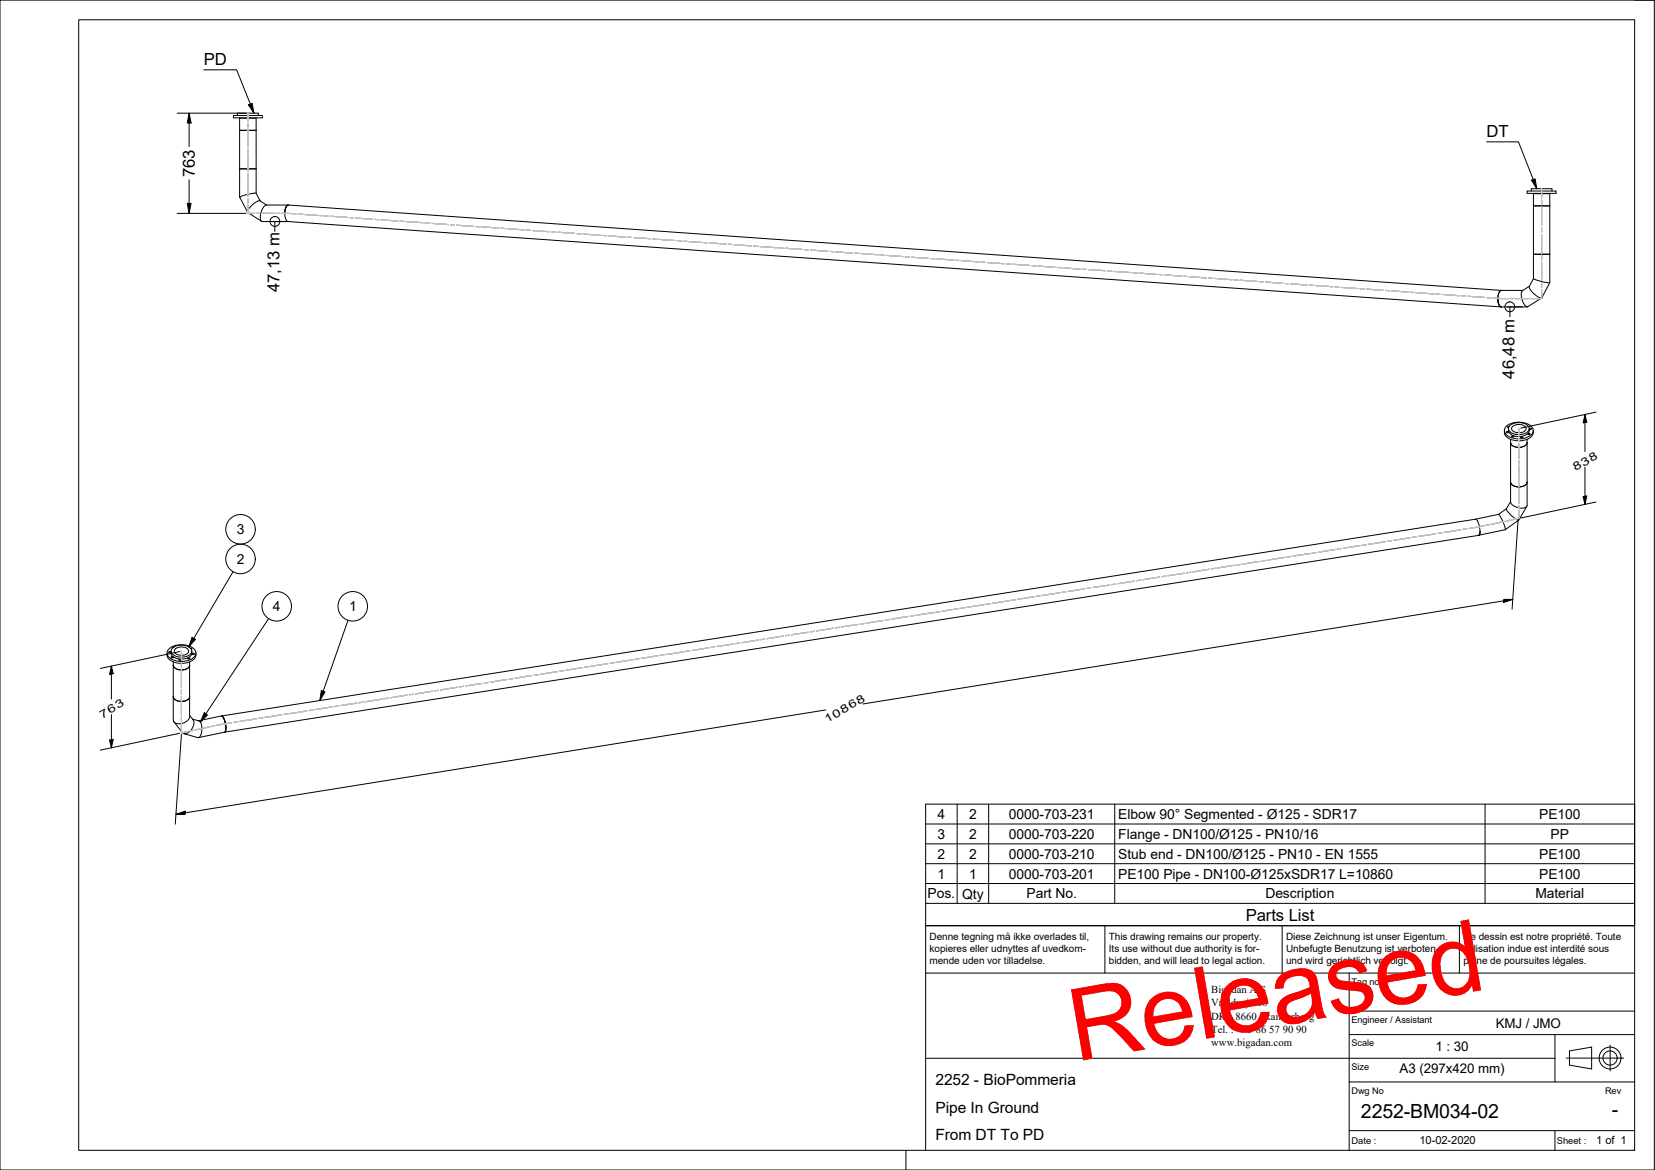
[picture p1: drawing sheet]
<svg xmlns="http://www.w3.org/2000/svg" width="420mm" height="297mm" viewBox="0 0 420 297" stroke-linecap="round" stroke-linejoin="round" font-family="sans-serif">
<!-- layer: 3D Sketch Geometry -->
<g fill="none" stroke="#c0c0c0" stroke-width=".25">
<path d="M62.9 28.7v2.1M62.9 31.4v1.1M62.9 33v4.2M62.9 37.7v1.1M62.9 39.3v4.2M62.9 44.1v1.1M62.9 45.7v4.2M62.9 50.4v1.1M62.9 52v2.2h1.7M65.1 54.2h.8M66.3 54.2h3.5M70.2 54.2h.8"/>
<path d="M71.5 54.2l3.8 .1M75.8 54.3l1.1 .1M77.4 54.5l4.3 .3M82.3 54.8h1M83.9 54.9l4.2 .3M88.7 55.2l1 .1M90.3 55.4l4.3 .3M95.1 55.7l1 .1M96.7 55.8l4.3 .3M101.5 56.2h1.1M103.1 56.2l4.3 .3M107.9 56.6l1.1 .1"/>
<path d="M109.5 56.7l4.3 .3M114.3 57.1h1.1M116 57.2l4.2 .3M120.7 57.5l1.1 .1M122.3 57.6l4.3 .3M127.2 57.9l1 .1M128.8 58.1l4.3 .3M133.6 58.4l1.1 .1M135.2 58.5l4.2 .3M140 58.9h1.1M141.6 59l4.3 .3M146.4 59.3l1.1 .1"/>
<path d="M148 59.4l4.3 .3M152.8 59.8h1.1M154.4 59.9l4.3 .3M391.4 47.9v2.3M391.4 50.8v1.2M391.4 52.6v4.6M391.4 57.8v1.2M391.4 59.5v4.7M159.3 60.2l1 .1M160.9 60.3l4.2 .3M165.7 60.6l1.1 .1M167.3 60.8l4.2 .3"/>
<path d="M172.1 61.1l1 .1M173.7 61.2l4.3 .3M178.5 61.6h1.1M180.1 61.7l4.3 .3M184.9 62l1.1 .1M186.5 62.1l4.3 .3M191.3 62.5l1.1 .1M193 62.6l4.2 .3M197.7 62.9l1.1 .1M199.3 63l4.3 .3M204.2 63.4h1M205.8 63.5l4.3 .3"/>
<path d="M210.6 63.8l1.1 .1M212.2 64l4.3 .2M217 64.3h1.1M218.6 64.4l4.3 .3M223.4 64.7l1.1 .1M225 64.8l4.3 .3M229.8 65.2l1.1 .1M231.4 65.3l4.3 .3M236.3 65.6l1 .1M237.9 65.7l4.2 .3M242.7 66.1l1 .1M244.3 66.2l4.2 .3"/>
<path d="M249.1 66.5l1 .1M250.7 66.7l4.3 .3M255.5 67h1.1M257.1 67.1l4.3 .3M261.9 67.4l1.1 .1M263.5 67.5l4.3 .3M268.3 67.9l1.1 .1M269.9 68l4.3 .3M274.7 68.4h1.1M276.4 68.4l4.2 .3M281.2 68.8l1 .1M282.7 68.9l4.4 .3"/>
<path d="M287.6 69.2l1 .1M289.2 69.3l4.3 .4M294 69.7l1.1 .1M295.6 69.8l4.3 .3M300.4 70.1l1.1 .1M302 70.3l4.3 .3M306.8 70.6l1.1 .1M308.4 70.7l4.3 .3M313.2 71l1.1 .1M314.8 71.1l4.3 .3M319.7 71.5l1 .1M321.3 71.6l4.2 .3"/>
<path d="M326.1 72h1.1M327.7 72l4.2 .4M332.5 72.4l1 .1M334.1 72.5l4.3 .3M338.9 72.8l1.1 .1M340.5 73l4.3 .3M345.3 73.3l1.1 .1M346.9 73.4l4.3 .3M351.7 73.7l1.1 .1M353.4 73.9l4.2 .3M358.1 74.2l1.1 .1M359.7 74.3l4.3 .3"/>
<path d="M364.6 74.7h1M366.2 74.7l4.3 .4M371 75.1l1.1 .1M372.6 75.2l4.3 .3M377.4 75.6h1.1M379 75.7l3.9 .1M383.3 75.8h.8M384.6 75.8h3.4M388.4 75.8h.9M391.4 73.5v2.3h-1.7M391.4 64.8v1.1M391.4 66.5v4.6"/>
<path d="M391.4 71.7v1.2M385.6 108.8v1.9M385.6 111.2v.9M385.6 112.6v3.8M385.6 116.9v.9M385.6 118.3v3.8M338.9 139.5l-4.2 .7M340.5 139.3l-1 .1M345.3 138.5l-4.3 .7M346.9 138.3l-1.1 .1M351.7 137.5l-4.3 .7M353.3 137.3l-1.1 .1"/>
<path d="M358.1 136.5l-4.3 .7M359.6 136.3l-1 .1M364.4 135.5l-4.2 .7M366 135.3l-1 .2M370.8 134.5l-4.3 .7M372.4 134.3l-1.1 .1M376.8 133.5l-3.9 .7M378.1 133.2l-.9 .2M382.1 132.4l-3.6 .7M383.4 132.1l-.9 .2M385.6 129.7v1.9l-1.8 .4M385.6 122.6v1"/>
<path d="M385.6 124v3.8M385.6 128.3v.9M211.6 159.5l-4.3 .7M213.2 159.2l-1.1 .2M217.9 158.5l-4.2 .7M219.5 158.3l-1 .1M224.3 157.5l-4.2 .7M225.9 157.3l-1.1 .1M230.7 156.5l-4.3 .7M232.3 156.2l-1.1 .2M237.1 155.5l-4.3 .7M238.6 155.3l-1 .1"/>
<path d="M243.4 154.5l-4.2 .7M245 154.2l-1 .2M249.8 153.5l-4.3 .7M251.4 153.3l-1.1 .1M256.2 152.5l-4.3 .7M257.8 152.3l-1.1 .1M262.5 151.5l-4.2 .7M264.1 151.2l-1 .2M268.9 150.5l-4.3 .7M270.5 150.3l-1.1 .1M275.3 149.5l-4.3 .7M276.9 149.3l-1.1 .1"/>
<path d="M281.6 148.5l-4.2 .7M283.2 148.3l-1 .1M288 147.5l-4.2 .7M289.6 147.3l-1.1 .1M294.3 146.5l-4.2 .7M296 146.2l-1.1 .2M300.7 145.5l-4.2 .7M302.3 145.3l-1.1 .1M307.1 144.5l-4.2 .7M308.7 144.3l-1.1 .1M313.5 143.5l-4.3 .7M315 143.3l-1 .2"/>
<path d="M319.8 142.5l-4.2 .7M321.4 142.3l-1 .1M326.2 141.5l-4.3 .7M327.8 141.3l-1.1 .1M332.6 140.5l-4.3 .7M334.2 140.3l-1.1 .1M46.1 165.3v2.3M46.1 168.2v1.2M46.1 169.9v4.6M46.1 175.1v1.2M46.1 176.9v4.6M84.2 179.5l-4.2 .7"/>
<path d="M85.8 179.2l-1 .2M90.6 178.5l-4.2 .6M92.2 178.3l-1.1 .1M97 177.5l-4.3 .7M98.6 177.2l-1.1 .2M103.3 176.5l-4.2 .7M104.9 176.3l-1 .1M109.7 175.5l-4.2 .7M111.3 175.2l-1.1 .2M116.1 174.5l-4.3 .7M117.6 174.2l-1 .2M122.4 173.5l-4.2 .6"/>
<path d="M124 173.3l-1 .1M128.8 172.5l-4.3 .7M130.4 172.2l-1.1 .2M135.2 171.5l-4.3 .7M136.8 171.3l-1.1 .1M141.5 170.5l-4.2 .7M143.1 170.3l-1 .1M147.9 169.5l-4.2 .7M149.5 169.2l-1.1 .2M154.3 168.5l-4.3 .6M155.9 168.3l-1.1 .1M160.7 167.5l-4.3 .7"/>
<path d="M162.2 167.2l-1 .2M167 166.5l-4.2 .7M168.6 166.2l-1 .2M173.4 165.5l-4.3 .7M175 165.3l-1.1 .1M179.7 164.5l-4.2 .7M181.4 164.2l-1.1 .2M186.1 163.5l-4.2 .7M187.7 163.3l-1.1 .1M192.5 162.5l-4.2 .7M194.1 162.2l-1.1 .2M198.8 161.5l-4.2 .7"/>
<path d="M200.4 161.2l-1 .2M205.2 160.5l-4.2 .6M206.8 160.3l-1.1 .1M46.1 182v1.2M46.1 183.8v2.3l1.7-.4M49.1 185.4l-.8 .2M53.1 184.6l-3.5 .7M54.4 184.3l-.8 .2M58.8 183.5l-3.9 .7M60.4 183.2l-1.1 .2M65.2 182.5l-4.3 .7M66.7 182.2l-1 .2"/>
<path d="M71.5 181.5l-4.2 .6M73.1 181.3l-1.1 .1M77.9 180.5l-4.3 .7M79.5 180.2l-1.1 .2"/>
</g>
<!-- layer: Visible -->
<g fill="none" stroke="#000" stroke-width=".25">
<path d="M59.3 29.3h7.3v.6h-7.3zM60.3 29.3v-.6h5.3v.6M60.8 33.1h4.2M60.8 29.9v20.2M60.8 30h4.2M65 29.9v3.2M65 33.1v16M60.8 42.9h4.2M65 49.1l-2 .2-2.2 .8 2.1 3.8M65 49.1l1 1.9M67.7 52.1l-1.7-1.1h-.3l-1.3 .7-.8 .8a1.38 1.38 0 0 0-.7 1.5l3.5 2.2M73.2 52.1l308 21.6a1.75 1.75 0 0 0-.9 2.1"/>
<path d="M73.2 52.1a2.82 2.82 0 0 0-.8 3.1l.3 .7 .4 .3 307.9 21.7M73.2 52.1a2.08 2.08 0 0 0-.9 2.1 2.02 2.02 0 0 1 .9-2.1M73.2 52.1h-5.6a3.4 3.4 0 0 0-1.2 4.1h6.7M387.7 48.5h7.4v.6h-7.4zM388.7 48.5v-.6h5.3v.6M389.3 52.3h4.1M389.3 49.1v21.6M389.3 49.2h4.1M393.4 52.3v19.4M393.5 49.1l-.1 3.2M380.3 75.8a1.98 1.98 0 0 0 .8 2.1M381.1 77.9h6.6"/>
<path d="M386.6 73.7h-5.5a2.6 2.6 0 0 0-.8 2.9l.3 .9 .5 .4a2.08 2.08 0 0 1-.8-2.1M388.3 72.7l-1.8 1.1a3.5 3.5 0 0 0 .7 3.8l.7 .3 3.5-2.3M389.3 70.7l2.6 .9 1.5 .1M389.3 70.7l-1.1 2.3 .7 1 .8 .8a1.67 1.67 0 0 0 1.8 .8l1.9-3.9M389.3 64.5h4.1M381.9 109.3v.5a2.88 2.88 0 0 0 3.2 2.1 3.6 3.6 0 0 0 4.2-2v-.6M382.4 109.7a.26 .26 0 0 1 .3-.2 .26 .26 0 0 1 .2 .4h-.4zM382.5 108.2a5.1 5.1 0 0 1 6.4 .2 1.58 1.58 0 0 1-1 2.5 5.1 5.1 0 0 1-5.8-.9l-.2-.9zM382.9 108.8v.5a2.58 2.58 0 0 0 3.3 1.5 2.09 2.09 0 0 0 2-1.5v-.5a.25 .25 0 0 1 .4-.2 .25 .25 0 0 1 0 .4h-.4M383.2 108.3l-.5 .1 .3 .2M383.3 108a3.5 3.5 0 0 1 4.9 .5 1.62 1.62 0 0 1-1.9 1.8 2.75 2.75 0 0 1-3.4-1.4zM383.5 112.4a2.33 2.33 0 0 0 3 1l.8-.3 .4-.7"/>
<path d="M383.5 111.5v16a3.1 3.1 0 0 0 4.1 1.1l.1-17.1M383.8 110.7a.26 .26 0 0 1 .3-.1 .26 .26 0 0 1 .1 .3h-.4zM384 108.3a2.38 2.38 0 0 1 3.4 .4 1.82 1.82 0 0 1-2.6 1.1 .92 .92 0 0 1-.9-.5 .92 .92 0 0 1 .1-1zM386 110.9a.26 .26 0 0 1 .4-.1 .26 .26 0 0 1 .1 .3l-.3 .1zM374.6 131.8a4.3 4.3 0 0 1 1.2 3.2M374.6 131.8l-318.4 50M375.5 135.9h-.1M375.8 135l-.3 .9M375.8 135l-.2 .8-.2 .1-318.3 50M380.4 130.6l.9 1.3 .8 2v.6M380.4 130.6l-5.8 1.2M382.1 134.5l-6.6 1.4"/>
<path d="M382.4 129.1l-2 1.5M383.5 122.4a2.33 2.33 0 0 0 3 1.1l.8-.4 .4-.7M383.5 127.3l-1.1 1.8M385.6 132l-3.5 2.5M387.6 128.6l-2 3.4a4.9 4.9 0 0 1-2.9-2.3l-.3-.6M42.4 165.8v.5a3 3 0 0 0 3.4 2.1 3.4 3.4 0 0 0 3.9-2.1v-.5M42.8 164.8a5 5 0 0 1 6.8 .4 1.79 1.79 0 0 1-1.6 2.4 4.9 4.9 0 0 1-5.5-1.2l-.1-.9zM43.4 165.3v.5a2.49 2.49 0 0 0 3.1 1.5 2.01 2.01 0 0 0 2.2-1.5v-.5M43.5 166.7a.29 .29 0 0 1 .4-.1 .29 .29 0 0 1 0 .5 .29 .29 0 0 1-.4-.1zM43.8 164.5a3.5 3.5 0 0 1 4.8 .5 1.75 1.75 0 0 1-2 1.8 2.64 2.64 0 0 1-3.2-1.5zM44 176.9a2.34 2.34 0 0 0 3.3 .9l.7-.5 .1-.4M44 168.9a2.5 2.5 0 0 0 3.7 .8l.4-.8"/>
<path d="M44 168v14.7a1.66 1.66 0 0 0 2.5 .9 2.16 2.16 0 0 0 1.6-1.7v-13.9M44.2 164.3l-.3 .2M44.4 164.9a2.37 2.37 0 0 1 3.5 .3 1.57 1.57 0 0 1-2.1 1.2 1.18 1.18 0 0 1-1.4-1.5zM48.3 164.6h.4l-.1 .3M48.8 165.9a.26 .26 0 0 1 .4-.1 .26 .26 0 0 1 0 .4l-.4-.1zM48.1 181.6l.9 1.1a2.61 2.61 0 0 1-2.4 3.5l-2.4-3M48.9 182.6l1.6 .4a3.5 3.5 0 0 1 .3 3.9l-.3 .3-.3 .1-3.5-1M56.2 181.8a4.1 4.1 0 0 1 .9 4.1h-.1M56.2 181.8a4.1 4.1 0 0 1 .9 4v.1M56.2 181.8l-5.8 1.2M56.3 181.8a3.6 3.6 0 0 1 1.1 3.1M57.1 185.9l-6.7 1.4"/>
<circle cx="388.2" cy="110.2" r=".25"/>
<circle cx="43.1" cy="165.6" r=".24"/>
<circle cx="45.7" cy="167.5" r=".24"/>
<circle cx="48" cy="167.2" r=".25"/>
</g>
<!-- layer: Symbol -->
<g fill="none" stroke="#000" stroke-width=".25">
<path d="M51.7 17.7h8.4l4.4 11M63.1 26.6l.9-.4 .5 2.5zM377.4 36h8.1l4.6 11.9M388.8 45.7l.9-.3 .4 2.5zM59.2 145.1l-11.3 19.1M68.2 157l-17.3 26.3M88.3 157.5l-7.1 20.4M48.8 161.8l.8 .5-1.7 1.9zM81.6 175.3l.9 .4-1.3 2.2zM51.9 181l.8 .5-1.8 1.8zM235 209.2h180M235 214.2h180"/>
<path d="M235 219.3h180M243 204.2v25.1M251 204.2v25.1M283 204.2v25.1M377 204.2v25.1M235 224.3h180v-20.1h-180v25.1M235 229.3v5.7h180v-5.7M415 224.3v5h-180"/>
<circle cx="61.1" cy="134.4" r="3.7"/>
<circle cx="61.1" cy="141.9" r="3.7"/>
<circle cx="70.3" cy="153.9" r="3.7"/>
<circle cx="89.6" cy="153.9" r="3.7"/>
</g>
<!-- layer: Border -->
<path d="M0 0h420v297h-420zM20 5h395v287h-395zM415 0h5M230 292v5" fill="none" stroke="#000" stroke-width=".25"/>
<!-- layer: Title -->
<g fill="none" stroke="#000" stroke-width=".25">
<path d="M280.5 235v12M325.5 235v12M370.5 235v12M415 235h-180v57M235 247h180M342.5 256.7h72.5M342.5 247v45M235 268.7h159.8M342.5 274.7h72.5M342.5 262.7h72.5M394.8 262.7v12M397.6 268.6h14.6"/>
<path d="M398.4 266.8l5.7-1v5.6l-5.7-1zM408.8 265.3v6.6M342.5 287h72.5M394.8 287v5"/>
<circle cx="408.7" cy="268.6" r="2.77"/>
<circle cx="408.7" cy="268.6" r="1.8"/>
</g>
<!-- layer: Dimension -->
<g fill="none" stroke="#000" stroke-width=".25">
<path d="M45 28.7h17.4M48 28.7l.5 2.5h-1zM48 28.7v8.5M45 54.2h17.4M47.5 51.6h1l-.5 2.6zM48 45.6v8.6M68.9 56.2h4M69.8 56.2v2.5M382.7 77.9h3.8M383.3 77.9v2.5M402.4 105.3l.4 1.9-.9 .2zM402.4 105.3v9.4"/>
<path d="M402.4 118.6v9.4M405.2 104.6l-19.1 4.1M385.4 131.9l-1.5 22.8M401.9 126.1l.9-.2-.4 2.1zM405.2 127.5l-19.1 4M381.8 152.2h2.2l-2.3 .8zM384 152.2l-164.9 26.5M28.3 169.1l.4 2-.9 .1zM28.3 169.1v8.4M45.6 165.4l-20.1 4.3M27.8 187.9l.9-.2-.4 2.2zM28.3 181.4v8.5"/>
<path d="M45.6 186.2l-20.1 4.2M46.1 186.5l-1.6 22.7M209.6 180.2l-164.9 26.5M44.7 206.7l2.3-.8v.9z"/>
<circle cx="69.8" cy="56.2" r="1.25"/>
<circle cx="383.3" cy="77.9" r="1.25"/>
</g>
<g fill="#000">
<path d="M48 28.7l.5 2.5h-1z" fill-rule="evenodd"/>
<path d="M47.5 51.6h1l-.5 2.6z" fill-rule="evenodd"/>
<path d="M402.4 105.3l.4 1.9-.9 .2z" fill-rule="evenodd"/>
<path d="M401.9 126.1l.9-.2-.4 2.1z" fill-rule="evenodd"/>
<path d="M381.8 152.2h2.2l-2.3 .8z" fill-rule="evenodd"/>
<path d="M28.3 169.1l.4 2-.9 .1z" fill-rule="evenodd"/>
<path d="M27.8 187.9l.9-.2-.4 2.2z" fill-rule="evenodd"/>
<path d="M44.7 206.7l2.3-.8v.9z" fill-rule="evenodd"/>
</g>
<!-- layer: Symbol -->
<g fill="#000">
<path d="M63.1 26.6l.9-.4 .5 2.5z" fill-rule="evenodd"/>
<path d="M388.8 45.7l.9-.3 .4 2.5z" fill-rule="evenodd"/>
<path d="M48.8 161.8l.8 .5-1.7 1.9z" fill-rule="evenodd"/>
<path d="M81.6 175.3l.9 .4-1.3 2.2z" fill-rule="evenodd"/>
<path d="M51.9 181l.8 .5-1.8 1.8z" fill-rule="evenodd"/>
</g>
<text font-size="25.5" fill="#f00" x="273" y="269.6" transform="rotate(-10 273 269.6)">Released</text>
<g font-size="5">
<text x="345.5" y="283.7">2252-BM034-02</text>
<text x="409.2" y="283.3">-</text>
</g>
<g font-size="4.2">
<text x="51.7" y="16.5">PD</text>
<text x="377.4" y="34.8">DT</text>
<text x="49.5" y="44.9" transform="rotate(-90 49.5 44.9)">763</text>
<text x="71" y="74.2" transform="rotate(-90 71 74.2)">47,13 m</text>
<text x="384.5" y="96.1" transform="rotate(-90 384.5 96.1)">46,48 m</text>
<text x="316.3" y="233.7">Parts List</text>
</g>
<g font-size="3.9">
<text x="237.5" y="275.5">2252 - BioPommeria</text>
<text x="237.5" y="282.5">Pipe In Ground</text>
<text x="237.5" y="289.5">From DT To PD</text>
</g>
<g font-size="3.5">
<text x="60.1" y="135.7">3</text>
<text x="60.1" y="143.2">2</text>
<text x="69.3" y="155.2">4</text>
<text x="88.6" y="155.2">1</text>
<text x="238" y="207.9">4</text>
<text x="246" y="208">2</text>
<text x="256.1" y="208">0000-703-231</text>
<text x="283.9" y="208">Elbow 90° Segmented - Ø125 - SDR17</text>
<text x="390.7" y="208">PE100</text>
<text x="238" y="213">3</text>
<text x="246" y="213">2</text>
<text x="256.1" y="213">0000-703-220</text>
<text x="283.9" y="213">Flange - DN100/Ø125 - PN10/16</text>
<text x="393.7" y="213">PP</text>
<text x="238" y="218">2</text>
<text x="246" y="218">2</text>
<text x="256.1" y="218">0000-703-210</text>
<text x="283.9" y="218">Stub end - DN100/Ø125 - PN10 - EN 1555</text>
<text x="390.7" y="218">PE100</text>
<text x="238" y="223">1</text>
<text x="246" y="223">1</text>
<text x="256.1" y="223">0000-703-201</text>
<text x="283.9" y="223.1">PE100 Pipe - DN100-Ø125xSDR17 L=10860</text>
<text x="390.7" y="223">PE100</text>
<text x="235.5" y="228.1">Pos.</text>
<text x="244.3" y="228.1">Qty</text>
<text x="260.6" y="228.1">Part No.</text>
<text x="321.3" y="228.1">Description</text>
<text x="389.8" y="228.1">Material</text>
</g>
<g font-size="3.4">
<text x="379.8" y="260.9">KMJ / JMO</text>
<text x="364.4" y="266.9">1 : 30</text>
<text x="355.3" y="272.5">A3 (297x420 mm)</text>
</g>
<g font-size="2.9">
<text x="400" y="119.6" transform="rotate(-30 400 119.6)">8</text>
<text x="402" y="118.5" transform="rotate(-30 402 118.5)">3</text>
<text x="218" y="178.9" transform="rotate(-30 218 178.9)">8</text>
<text x="27.9" y="181.3" transform="rotate(-30 27.9 181.3)">6</text>
<text x="214" y="181.3" transform="rotate(-30 214 181.3)">8</text>
</g>
<g font-size="2.8">
<text x="404" y="117.3" transform="rotate(-30 404 117.3)">8</text>
<text x="25.9" y="182.4" transform="rotate(-30 25.9 182.4)">7</text>
<text x="29.9" y="180.1" transform="rotate(-30 29.9 180.1)">3</text>
<text x="210" y="183.6" transform="rotate(-30 210 183.6)">1</text>
<text x="212" y="182.4" transform="rotate(-30 212 182.4)">0</text>
<text x="216" y="180.1" transform="rotate(-30 216 180.1)">6</text>
<text x="360.3" y="290.5">10-02-2020</text>
<text x="405.3" y="290.5">1 of 1</text>
</g>
<g font-size="2.7">
<text x="307.5" y="252">Bigadan A/S</text>
<text x="307.5" y="255.5">Vroldvej 168</text>
<text x="307.5" y="262.3">Tel. : +45</text>
<text x="307.5" y="258.9">DK - 8660 Skanderborg</text>
<text x="318.9" y="262.3">86</text>
<text x="322.2" y="262.3">57</text>
<text x="325.7" y="262.3">90</text>
<text x="329.1" y="262.3">90</text>
<text x="307.5" y="265.7">www.bigadan.com</text>
</g>
<g font-size="2.5">
<text x="236" y="238.5">Denne tegning må ikke overlades til,</text>
<text x="281.5" y="238.5">This drawing remains our property.</text>
<text x="326.5" y="238.5">Diese Zeichnung ist unser Eigentum.</text>
<text x="371.5" y="238.5">Ce dessin est notre propriété. Toute</text>
<text x="236" y="241.6">kopieres eller udnyttes af uvedkom-</text>
<text x="236" y="244.8">mende uden vor tilladelse.</text>
<text x="281.5" y="244.8">bidden, and will lead to legal action.</text>
<text x="281.5" y="241.6">Its use without due authority is for-</text>
<text x="326.5" y="241.6">Unbefugte Benutzung ist verboten</text>
<text x="326.5" y="244.8">und wird gerichtlich verfolgt.</text>
<text x="371.5" y="241.6">utilisation indue est interdité sous</text>
<text x="371.5" y="244.8">peine de poursuites légales.</text>
</g>
<g font-size="2.4">
<text x="343.1" y="290.4">Date :</text>
<text x="395.2" y="290.4">Sheet :</text>
</g>
<g font-size="2.3">
<text x="343.1" y="250">Tag no.</text>
<text x="343.1" y="259.7">Engineer / Assistant</text>
<text x="343.1" y="265.7">Scale</text>
<text x="343.1" y="271.7">Size</text>
<text x="343.1" y="277.7">Dwg No</text>
<text x="407.5" y="277.7">Rev</text>
</g>
</svg>
